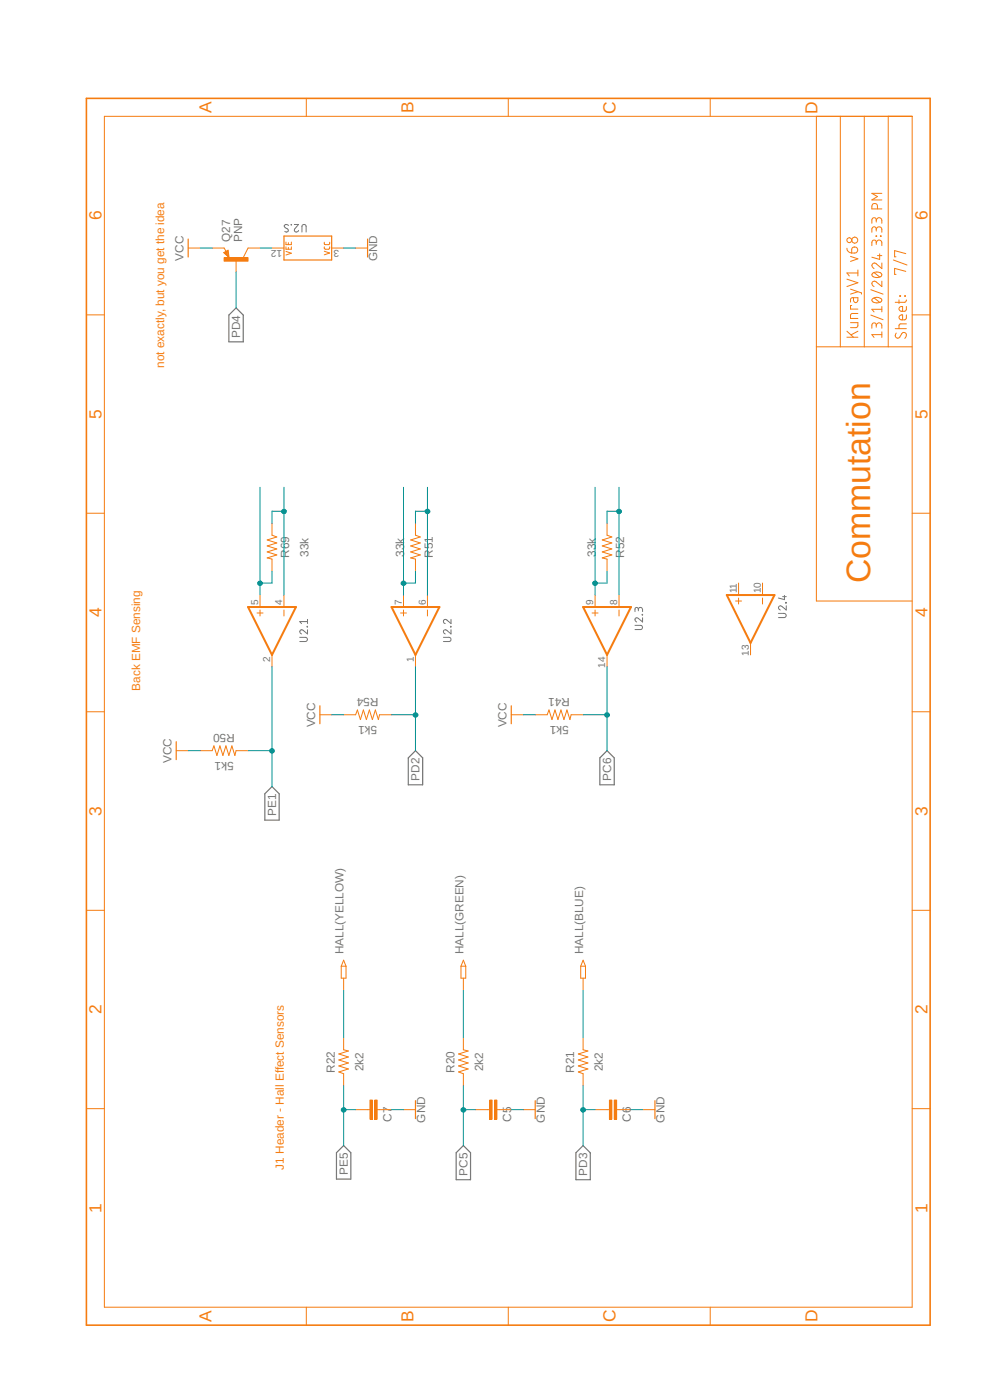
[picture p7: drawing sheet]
<svg xmlns="http://www.w3.org/2000/svg" width="210mm" height="297mm" viewBox="0 0 210 297" stroke-linecap="round" stroke-linejoin="round" font-family="sans-serif">
<path d="M18 20.5l179.9 261.2M197.9 20.5l-179.9 261.2" fill="none" stroke="#fff" stroke-width=".21"/>
<g fill="none" stroke="#757575" stroke-width=".21">
<path d="M61.2 47.8a.53 .53 0 0 0-.9 .2l.2 .3 .6 .4 .1 .2a.44 .44 0 0 1-.3 .3 .44 .44 0 0 1-.5-.1M61.8 47.6v.1zM62.4 47.6h.9l-.7 .9a.44 .44 0 0 0 .1 .7 .44 .44 0 0 0 .6-.3M64.1 49.2v-1.4a.46 .46 0 0 1 .5-.2 .46 .46 0 0 1 .3 .4v1.2M63.6 135.2h1.2a.45 .45 0 0 1 .4 .4 .45 .45 0 0 1-.2 .5h-1.4M65.2 132.9v.1zM65.2 133.6v.9l-.9-.8a.44 .44 0 0 0-.7 .2 .44 .44 0 0 0 .4 .6M65.2 131.4v.9M65.2 131.9h-1.6l.4 .4M94.1 135.2l1.4 .1a.46 .46 0 0 1 .2 .5 .46 .46 0 0 1-.5 .3h-1.1M95.6 132.9l.1 .1zM95.7 133.6v.9l-.9-.8a.45 .45 0 0 0-.7 .2 .45 .45 0 0 0 .3 .6"/>
<path d="M95.7 131.4v.9l-.9-.8a.44 .44 0 0 0-.7 .2 .44 .44 0 0 0 .3 .6M134.7 132.7h1.1a.46 .46 0 0 1 .5 .3 .46 .46 0 0 1-.2 .5l-1.4 .1M135.4 129.3a.45 .45 0 0 1 .2-.4 .45 .45 0 0 1 .5 0l.2 .9M135.4 129.6l-.1-.6a.34 .34 0 0 0-.6 0v.8M136.2 130.3l.1 .2zM136.3 131.1v.9l-.9-.8a.45 .45 0 0 0-.7 .1 .45 .45 0 0 0 .3 .7M165.1 130.1h1.2a.45 .45 0 0 1 .5 .4 .45 .45 0 0 1-.3 .5h-1.4M166 126.6h.8M166.4 126.3v.9l-1.3-.3M166.7 127.8l.1 .1zM166.8 128.5v.9l-.9-.7a.44 .44 0 0 0-.7 .1 .44 .44 0 0 0 .3 .6"/>
</g>
<path d="M50.1 65.3l1.5 1.5v5.7h-3v-5.7zM88.1 159.3l1.6 1.5v5.7h-3.1v-5.7zM57.7 166.9l1.5 1.5v5.6h-3v-5.6zM127.3 160.8l1.5-1.5 1.5 1.5v5.7h-3zM72.9 243l1.5 1.6v5.5h-3v-5.5zM98.3 243l1.5 1.6v5.7h-3v-5.7zM123.7 243l1.5 1.6v5.7h-3v-5.7z" fill="none" stroke="#757575" stroke-width=".25"/>
<g fill="none" stroke="#f57c10" stroke-width=".21">
<path d="M22.1 24.7h171.4v252.6h-171.4zM65 20.9v3.8M107.8 20.9v3.8M150.7 20.9v3.8M173.2 24.7v102.8h20.3M178.3 24.7v48.9M183.3 24.7v48.9M188.4 24.7v48.9M39.9 52.6h2.6M47.5 53.6l.9-.5 .2 1.6zM47.5 52.6l.5 .7M52.6 52.6l-1 2.1"/>
<path d="M57.7 52.6h2.5M60.7 53.3l1.1 .4-1.1 .4M60.7 51.4v.5h1.1v-.5M60.7 52.4v.5h1.1v-.5M61.2 51.5v.4M61.2 52.5v.4M68.8 52.4v.4l.2 .1 .8-.1 .1-.4M68.8 51.4v.5h.2h.8l.1-.5M68.8 53.3l1.1 .4-1.1 .4M70.4 52.6h2.5M75.4 52.6h2.6M179.7 52.7a1.01 1.01 0 0 0 1 1"/>
<path d="M179.7 59.2l2.3 .8-2.3 .8M180.4 54.4l1.6 .5-1.6 .6M180.8 52.5a.66 .66 0 0 1 1.1 .3 .66 .66 0 0 1-.6 .9h-.6v-.8zM182 57.3v1.2M182 57.9h-2.3l.5 .6M185.3 57.9a1.31 1.31 0 0 1 1.8 .4l-.1 .2a1.32 1.32 0 0 1-2-.2zM185.4 57.8l1.2 1M185.8 50l.2 .2zM185.9 51.5a.59 .59 0 0 1 .6-.6 .59 .59 0 0 1 .6 .6v.6M185.9 48.7a.59 .59 0 0 1 .6-.6 .59 .59 0 0 1 .6 .6v.6M185.9 46.8a.59 .59 0 0 1 .6-.6 .59 .59 0 0 1 .6 .6v.6M185.9 51.9v-.5a.47 .47 0 0 0-.5-.5 .47 .47 0 0 0-.4 .5v.7"/>
<path d="M185.9 49v-.4a.47 .47 0 0 0-.5-.5 .47 .47 0 0 0-.4 .5v.7M185.9 47.1v-.4a.47 .47 0 0 0-.5-.5 .47 .47 0 0 0-.4 .5v.7M186.1 44.3v-.6a.59 .59 0 0 0-.6-.5 .59 .59 0 0 0-.5 .5v.6h2.1M186.1 54.2h1M186.6 53.8v1.2l-1.6-.4M186.8 50l.1 .2zM187.1 59.6v1.2l-1.2-1a.55 .55 0 0 0-.8 0 .55 .55 0 0 0 .1 .9l.2 .1M187.1 55.8v1.2l-1.2-1a.58 .58 0 0 0-.9 .2 .58 .58 0 0 0 .4 .8M187.1 41h-2.1l1.1 .7-1.1 .7h2.1M189.5 55.2l2.9 1M192.2 57.6l-2.4-.7v1.3h.3M192.2 53.8l-2.4-.6v1.3h.3"/>
<path d="M18.3 66.8h3.8M173.2 73.6h20.3M179.7 71.5h2.3M179.7 70.3l1.4 1.2M180.4 68.5h1.6l-.1 .8-.1 .1-1.4 .1M180.4 61.3l2.4 .8v.3M180.7 64.8h-.3v.8h1.6M181.1 63.2v.6a.47 .47 0 0 0 .4 .4 .47 .47 0 0 0 .5-.4v-.6h-1.2l-.3 .2-.1 .7M182 66.5h-1.2l-.4 .4v.7h1.6M182 70.3l-1.4 .7M182 61.9l-1.6 .5M184.7 66.8l2.6 1"/>
<path d="M184.7 61.5l2.6 .9M185.1 63.4a1.28 1.28 0 0 1 2 .3l-.1 .1a1.32 1.32 0 0 1-2-.1zM185.4 63.2l1.2 .9M185.9 69a.59 .59 0 0 1 .6-.5 .59 .59 0 0 1 .6 .5v.6M185.9 69.4v-.4a.47 .47 0 0 0-.5-.5 .47 .47 0 0 0-.4 .5v.6M187.1 71h-2.1l.4 .6M187.1 65v1.2M187.1 70.4v1.2M187.1 65.6h-2.1l.4 .6M189.9 69.7h2.4M190.1 70.7a.59 .59 0 0 0-.1 .7 .59 .59 0 0 0 .7 .3 1.79 1.79 0 0 1 1-1.2 .66 .66 0 0 1 .6 .6 .66 .66 0 0 1-.4 .7M190.7 63.6v.8"/>
<path d="M190.9 62.7l.2 .2zM191.9 62.7l.2 .2zM192.3 68.7h-1.4l-.2 .4v.6M192.3 66.8v.7l-.2 .3a1.17 1.17 0 0 1-1.3-.2 .56 .56 0 0 1 .1-.6 .56 .56 0 0 1 .6-.2v1.1M192.3 65v.7l-.2 .3a1.09 1.09 0 0 1-1.4-.3 .57 .57 0 0 1 .8-.7v1M192.3 63.6l-.2 .5h-2.2M193.5 66.8h3.8M18.3 108.9h3.8M57.7 111v2.5l1 .4-2 .7 2 .6-2 .6 2 .7-2 .6 2 .6-2 .7 1 .2v2.6M193.5 108.9h3.8M54.5 130h1.3M55.2 126.2v2.6"/>
<path d="M55.2 129.4v1.3M57.7 138.9v2.6M60.2 126.2v2.6M60.2 129.4v1.3M85 130h1.2M85.6 126.2v2.6M85.6 129.4v1.3M88.1 138.9v2.6M90.7 126.2v2.6M90.7 129.4v1.3M125.6 130h1.3M126.2 126.2v2.6"/>
<path d="M126.2 129.4v1.3M128.8 138.9v2.6M131.3 126.2v2.6M131.3 129.4v1.3M156 127.5h1.3M156.7 123.7v2.5M156.7 126.9v1.2M159.2 136.4v2.5M161.8 123.7v2.5M161.8 126.9v1.2M18.3 151h3.8M37.4 159.3h2.5"/>
<path d="M42.5 159.3h2.5l.4-1.1 .6 2.1 .7-2.1 .6 2.1 .6-2.1 .7 2.1 .6-2.1 .6 2.1 .3-1h2.5M67.9 151.6h2.5M72.9 151.6h2.5l.4-1 .7 2.1 .6-2.1 .6 2.1 .7-2.1 .6 2.1 .6-2.1 .7 2.1 .2-1.1h2.6M108.5 151.6h2.5M113.5 151.6h2.6l.4-1 .6 2.1 .6-2.1 .7 2.1 .6-2.1 .6 2.1 .7-2.1 .6 2.1 .3-1.1h2.5M193.5 151h3.8M18.3 193.1h3.8M193.5 193.1h3.8M18.3 235.2h3.8M193.5 235.2h3.8M65 277.3v3.8M107.8 277.3v3.8"/>
<path d="M150.7 277.3v3.8"/>
<circle cx="180.2" cy="50.9" r=".51"/>
<circle cx="181.3" cy="50.9" r=".64"/>
</g>
<path d="M18.3 20.9h179v260.2h-179z" fill="none" stroke="#f57c10" stroke-width=".34"/>
<path d="M39.9 50.7v3.8M48.3 53.3l-.6 .3 .7 .8-.1-1-.4 .2 .3 .4v-.4M60.2 50.1h10.2v5.1h-10.2zM78 50.7v3.8M37.4 157.4v3.8M67.9 149.7v3.8M108.5 149.7v3.8" fill="none" stroke="#f57c10" stroke-width=".25"/>
<path d="M52.6 128.8h10.2l-5.1 10.1zM83.1 128.8h10.1l-5.1 10.1zM123.7 128.8h10.2l-5.1 10.1zM154.2 126.2h10.1l-5.1 10.2z" fill="none" stroke="#f57c10" stroke-width=".42"/>
<path d="M47.5 54.7h5.1v.7h-5.1z" fill-rule="evenodd" fill="#f57c10"/>
<path d="M45 52.6h2.5M47.5 54.7h5.1v.7h-5.1zM50.1 55.2v2.5M52.6 52.6h2.6M88.1 111v2.5l1.1 .4-2.1 .7 2.1 .6-2.1 .6 2.1 .7-2.1 .6 2.1 .6-2.1 .7 1 .2v2.6M128.8 111v2.5l1 .4-2 .7 2 .6-2 .6 2 .7-2 .6 2 .6-2 .7 1 .2v2.6M72.4 205v2.5h1v-2.5M72.4 205h1M72.4 205l.5-1.3 .5 1.3M72.9 207.5v2.6M72.9 220.2v2.5l1 .3-2 .6 2 .6-2 .7 2 .6-2 .6 2 .7-2 .6 1 .4v2.5" fill="none" stroke="#f57c10" stroke-width=".21"/>
<path d="M79.5 233.4h.5v4h-.5z" fill-rule="evenodd" fill="#f57c10"/>
<path d="M79.5 233.4h.5v4h-.5z" fill="none" stroke="#f57c10" stroke-width=".21"/>
<path d="M78.5 233.4h.5v4h-.5z" fill-rule="evenodd" fill="#f57c10"/>
<path d="M97.8 205v2.5h1v-2.5M97.8 205h1M97.8 205l.5-1.3 .5 1.3M98.3 207.5v2.6M75.4 235.4h3.1M78.5 233.4h.5v4h-.5zM80 235.4h3.1M85.6 235.4h2.5M98.3 220.2v2.5l1 .3-2 .6 2 .6-2 .7 2 .6-2 .6 2 .7-2 .6 1 .4v2.5" fill="none" stroke="#f57c10" stroke-width=".21"/>
<path d="M88.1 233.5v3.8" fill="none" stroke="#f57c10" stroke-width=".25"/>
<path d="M104.9 233.4h.5v4h-.5z" fill-rule="evenodd" fill="#f57c10"/>
<path d="M104.9 233.4h.5v4h-.5z" fill="none" stroke="#f57c10" stroke-width=".21"/>
<path d="M103.9 233.4h.5v4h-.5z" fill-rule="evenodd" fill="#f57c10"/>
<path d="M123.2 205v2.5h1v-2.5M123.2 205h1M123.2 205l.5-1.3 .5 1.3M123.7 207.5v2.6M100.8 235.4h3.1M103.9 233.4h.5v4h-.5zM105.4 235.4h3.1M111 235.4h2.5M123.7 220.2v2.5l1 .3-2 .6 2 .6-2 .7 2 .6-2 .6 2 .7-2 .6 1 .4v2.5" fill="none" stroke="#f57c10" stroke-width=".21"/>
<path d="M113.5 233.5v3.8" fill="none" stroke="#f57c10" stroke-width=".25"/>
<path d="M130.3 233.4h.5v4h-.5z" fill-rule="evenodd" fill="#f57c10"/>
<path d="M130.3 233.4h.5v4h-.5z" fill="none" stroke="#f57c10" stroke-width=".21"/>
<path d="M129.3 233.4h.5v4h-.5z" fill-rule="evenodd" fill="#f57c10"/>
<path d="M126.2 235.4h3.1M129.3 233.4h.5v4h-.5zM130.8 235.4h3.1M136.4 235.4h2.5" fill="none" stroke="#f57c10" stroke-width=".21"/>
<path d="M138.9 233.5v3.8" fill="none" stroke="#f57c10" stroke-width=".25"/>
<path d="M42.5 52.6h2.5M72.9 52.6h2.5M39.9 159.3h2.6M52.6 159.3h5.1M57.7 141.5v25.4M70.4 151.6h2.5M111 151.6h2.5M83.1 235.4h2.5M108.5 235.4h2.5M133.9 235.4h2.5" fill="none" stroke="#009292" stroke-width=".21"/>
<circle cx="57.7" cy="159.3" r=".49" fill="#009292"/>
<g fill="none" stroke="#009292" stroke-width=".21">
<path d="M83.1 151.6h5M88.1 141.5v17.8"/>
<circle cx="57.7" cy="159.3" r=".49"/>
</g>
<circle cx="88.2" cy="151.7" r=".49" fill="#009292"/>
<g fill="none" stroke="#009292" stroke-width=".21">
<path d="M123.7 151.6h5.1M128.8 141.5v17.8"/>
<circle cx="88.2" cy="151.7" r=".49"/>
</g>
<circle cx="128.8" cy="151.7" r=".49" fill="#009292"/>
<g fill="none" stroke="#009292" stroke-width=".21">
<path d="M50.1 57.7v7.6M55.2 103.4v22.8M57.7 121.2v2.5h-2.5"/>
<circle cx="128.8" cy="151.7" r=".49"/>
</g>
<circle cx="55.2" cy="123.7" r=".49" fill="#009292"/>
<g fill="none" stroke="#009292" stroke-width=".21">
<path d="M60.2 103.4v22.8M60.2 108.5h-2.5v2.5"/>
<circle cx="55.2" cy="123.7" r=".49"/>
</g>
<circle cx="60.3" cy="108.5" r=".49" fill="#009292"/>
<g fill="none" stroke="#009292" stroke-width=".21">
<path d="M55.2 52.6h2.5M85.6 103.4v22.8M88.1 121.2v2.5h-2.5"/>
<circle cx="60.3" cy="108.5" r=".49"/>
</g>
<circle cx="85.6" cy="123.7" r=".49" fill="#009292"/>
<g fill="none" stroke="#009292" stroke-width=".21">
<path d="M90.7 103.4v22.8M90.7 108.5h-2.6v2.5"/>
<circle cx="85.6" cy="123.7" r=".49"/>
</g>
<circle cx="90.7" cy="108.5" r=".49" fill="#009292"/>
<g fill="none" stroke="#009292" stroke-width=".21">
<path d="M126.2 103.4v22.8M128.8 121.2v2.5h-2.6"/>
<circle cx="90.7" cy="108.5" r=".49"/>
</g>
<circle cx="126.3" cy="123.7" r=".49" fill="#009292"/>
<g fill="none" stroke="#009292" stroke-width=".21">
<path d="M131.3 103.4v22.8M131.3 108.5h-2.5v2.5"/>
<circle cx="126.3" cy="123.7" r=".49"/>
</g>
<circle cx="131.3" cy="108.5" r=".49" fill="#009292"/>
<g fill="none" stroke="#009292" stroke-width=".21">
<path d="M72.9 210.1v10.1M72.9 230.3v12.7M72.9 235.4h2.5"/>
<circle cx="131.3" cy="108.5" r=".49"/>
</g>
<circle cx="72.9" cy="235.5" r=".49" fill="#009292"/>
<g fill="none" stroke="#009292" stroke-width=".21">
<path d="M98.3 210.1v10.1M123.7 210.1v10.1M98.3 230.3v12.7M98.3 235.4h2.5"/>
<circle cx="72.9" cy="235.5" r=".49"/>
</g>
<circle cx="98.3" cy="235.5" r=".49" fill="#009292"/>
<g fill="none" stroke="#009292" stroke-width=".21">
<path d="M123.7 235.4h2.5M123.7 230.3v12.7"/>
<circle cx="98.3" cy="235.5" r=".49"/>
</g>
<circle cx="123.7" cy="235.5" r=".49" fill="#009292"/>
<circle cx="123.7" cy="235.5" r=".49" fill="none" stroke="#009292" stroke-width=".21"/>
<text font-size="7.2" fill="#f57c10" x="184.6" y="123.7" transform="rotate(-90 184.6 123.7)">Commutation</text>
<g font-size="3.7" fill="#f57c10">
<text x="44.9" y="24" transform="rotate(-90 44.9 24)">A</text>
<text x="87.7" y="24" transform="rotate(-90 87.7 24)">B</text>
<text x="130.6" y="24.1" transform="rotate(-90 130.6 24.1)">C</text>
<text x="173.4" y="24.1" transform="rotate(-90 173.4 24.1)">D</text>
<text x="21.5" y="46.7" transform="rotate(-90 21.5 46.7)">6</text>
<text x="196.7" y="46.7" transform="rotate(-90 196.7 46.7)">6</text>
<text x="21.5" y="88.9" transform="rotate(-90 21.5 88.9)">5</text>
<text x="196.7" y="88.9" transform="rotate(-90 196.7 88.9)">5</text>
<text x="21.5" y="131" transform="rotate(-90 21.5 131)">4</text>
<text x="196.7" y="131" transform="rotate(-90 196.7 131)">4</text>
<text x="21.5" y="173.1" transform="rotate(-90 21.5 173.1)">3</text>
<text x="196.7" y="173.1" transform="rotate(-90 196.7 173.1)">3</text>
<text x="21.5" y="215.2" transform="rotate(-90 21.5 215.2)">2</text>
<text x="196.7" y="215.2" transform="rotate(-90 196.7 215.2)">2</text>
<text x="21.5" y="257.3" transform="rotate(-90 21.5 257.3)">1</text>
<text x="196.7" y="257.3" transform="rotate(-90 196.7 257.3)">1</text>
<text x="44.9" y="280.5" transform="rotate(-90 44.9 280.5)">A</text>
<text x="87.7" y="280.5" transform="rotate(-90 87.7 280.5)">B</text>
<text x="130.6" y="280.5" transform="rotate(-90 130.6 280.5)">C</text>
<text x="173.4" y="280.5" transform="rotate(-90 173.4 280.5)">D</text>
</g>
<g font-size="2.5" fill="#757575">
<text x="48.8" y="51.4" transform="rotate(-90 48.8 51.4)">Q27</text>
<text x="51.4" y="51.4" transform="rotate(-90 51.4 51.4)">PNP</text>
<text x="38.9" y="55.3" transform="rotate(-90 38.9 55.3)">VCC</text>
<text x="80" y="55.4" transform="rotate(-90 80 55.4)">GND</text>
<text x="51" y="71.7" transform="rotate(-90 51 71.7)">PD4</text>
<text x="61.3" y="118.4" transform="rotate(-90 61.3 118.4)">R69</text>
<text x="65.4" y="118.1" transform="rotate(-90 65.4 118.1)">33k</text>
<text x="85.7" y="118.1" transform="rotate(-90 85.7 118.1)">33k</text>
<text x="91.8" y="118.4" transform="rotate(-90 91.8 118.4)">R51</text>
<text x="126.4" y="118.1" transform="rotate(-90 126.4 118.1)">33k</text>
<text x="132.4" y="118.4" transform="rotate(-90 132.4 118.4)">R52</text>
<text x="80.3" y="148" transform="rotate(-180 80.3 148)">R54</text>
<text x="120.9" y="148" transform="rotate(-180 120.9 148)">R41</text>
<text x="49.8" y="155.6" transform="rotate(-180 49.8 155.6)">R50</text>
<text x="66.8" y="154.3" transform="rotate(-90 66.8 154.3)">VCC</text>
<text x="80" y="154.1" transform="rotate(-180 80 154.1)">5k1</text>
<text x="107.4" y="154.3" transform="rotate(-90 107.4 154.3)">VCC</text>
<text x="120.6" y="154.1" transform="rotate(-180 120.6 154.1)">5k1</text>
<text x="36.4" y="161.9" transform="rotate(-90 36.4 161.9)">VCC</text>
<text x="49.6" y="161.7" transform="rotate(-180 49.6 161.7)">5k1</text>
<text x="89" y="165.7" transform="rotate(-90 89 165.7)">PD2</text>
<text x="129.7" y="165.7" transform="rotate(-90 129.7 165.7)">PC6</text>
<text x="58.6" y="173.1" transform="rotate(-90 58.6 173.1)">PE1</text>
<text x="72.9" y="202.4" transform="rotate(-90 72.9 202.4)">HALL(YELLOW)</text>
<text x="98.3" y="202.4" transform="rotate(-90 98.3 202.4)">HALL(GREEN)</text>
<text x="123.7" y="202.4" transform="rotate(-90 123.7 202.4)">HALL(BLUE)</text>
<text x="71" y="227.5" transform="rotate(-90 71 227.5)">R22</text>
<text x="77.1" y="227.2" transform="rotate(-90 77.1 227.2)">2k2</text>
<text x="96.4" y="227.5" transform="rotate(-90 96.4 227.5)">R20</text>
<text x="102.5" y="227.2" transform="rotate(-90 102.5 227.2)">2k2</text>
<text x="121.8" y="227.5" transform="rotate(-90 121.8 227.5)">R21</text>
<text x="127.9" y="227.2" transform="rotate(-90 127.9 227.2)">2k2</text>
<text x="83.1" y="238" transform="rotate(-90 83.1 238)">C7</text>
<text x="90.2" y="238.2" transform="rotate(-90 90.2 238.2)">GND</text>
<text x="108.5" y="238" transform="rotate(-90 108.5 238)">C5</text>
<text x="115.6" y="238.2" transform="rotate(-90 115.6 238.2)">GND</text>
<text x="133.9" y="238" transform="rotate(-90 133.9 238)">C6</text>
<text x="141" y="238.2" transform="rotate(-90 141 238.2)">GND</text>
<text x="73.8" y="249.3" transform="rotate(-90 73.8 249.3)">PE5</text>
<text x="99.2" y="249.4" transform="rotate(-90 99.2 249.4)">PC5</text>
<text x="124.6" y="249.4" transform="rotate(-90 124.6 249.4)">PD3</text>
</g>
<g font-size="2.5" fill="#f57c10">
<text x="34.8" y="78" transform="rotate(-90 34.8 78)">not exactly, but you get the idea</text>
<text x="29.8" y="146.6" transform="rotate(-90 29.8 146.6)">Back EMF Sensing</text>
<text x="60.2" y="248.1" transform="rotate(-90 60.2 248.1)">J1 Header - Hall Effect Sensors</text>
</g>
<g font-size="2.1" fill="#757575">
<text x="59.9" y="53" transform="rotate(-180 59.9 53)">12</text>
<text x="71.9" y="53" transform="rotate(-180 71.9 53)">3</text>
<text x="156.3" y="125.9" transform="rotate(-90 156.3 125.9)">11</text>
<text x="161.4" y="125.9" transform="rotate(-90 161.4 125.9)">10</text>
<text x="54.8" y="128.4" transform="rotate(-90 54.8 128.4)">5</text>
<text x="59.9" y="128.4" transform="rotate(-90 59.9 128.4)">4</text>
<text x="85.3" y="128.4" transform="rotate(-90 85.3 128.4)">7</text>
<text x="90.3" y="128.4" transform="rotate(-90 90.3 128.4)">6</text>
<text x="125.9" y="128.4" transform="rotate(-90 125.9 128.4)">9</text>
<text x="130.9" y="128.4" transform="rotate(-90 130.9 128.4)">8</text>
<text x="57.3" y="140.5" transform="rotate(-90 57.3 140.5)">2</text>
<text x="87.8" y="140.5" transform="rotate(-90 87.8 140.5)">1</text>
<text x="128.4" y="141.7" transform="rotate(-90 128.4 141.7)">14</text>
<text x="158.9" y="139.2" transform="rotate(-90 158.9 139.2)">13</text>
</g>
</svg>
